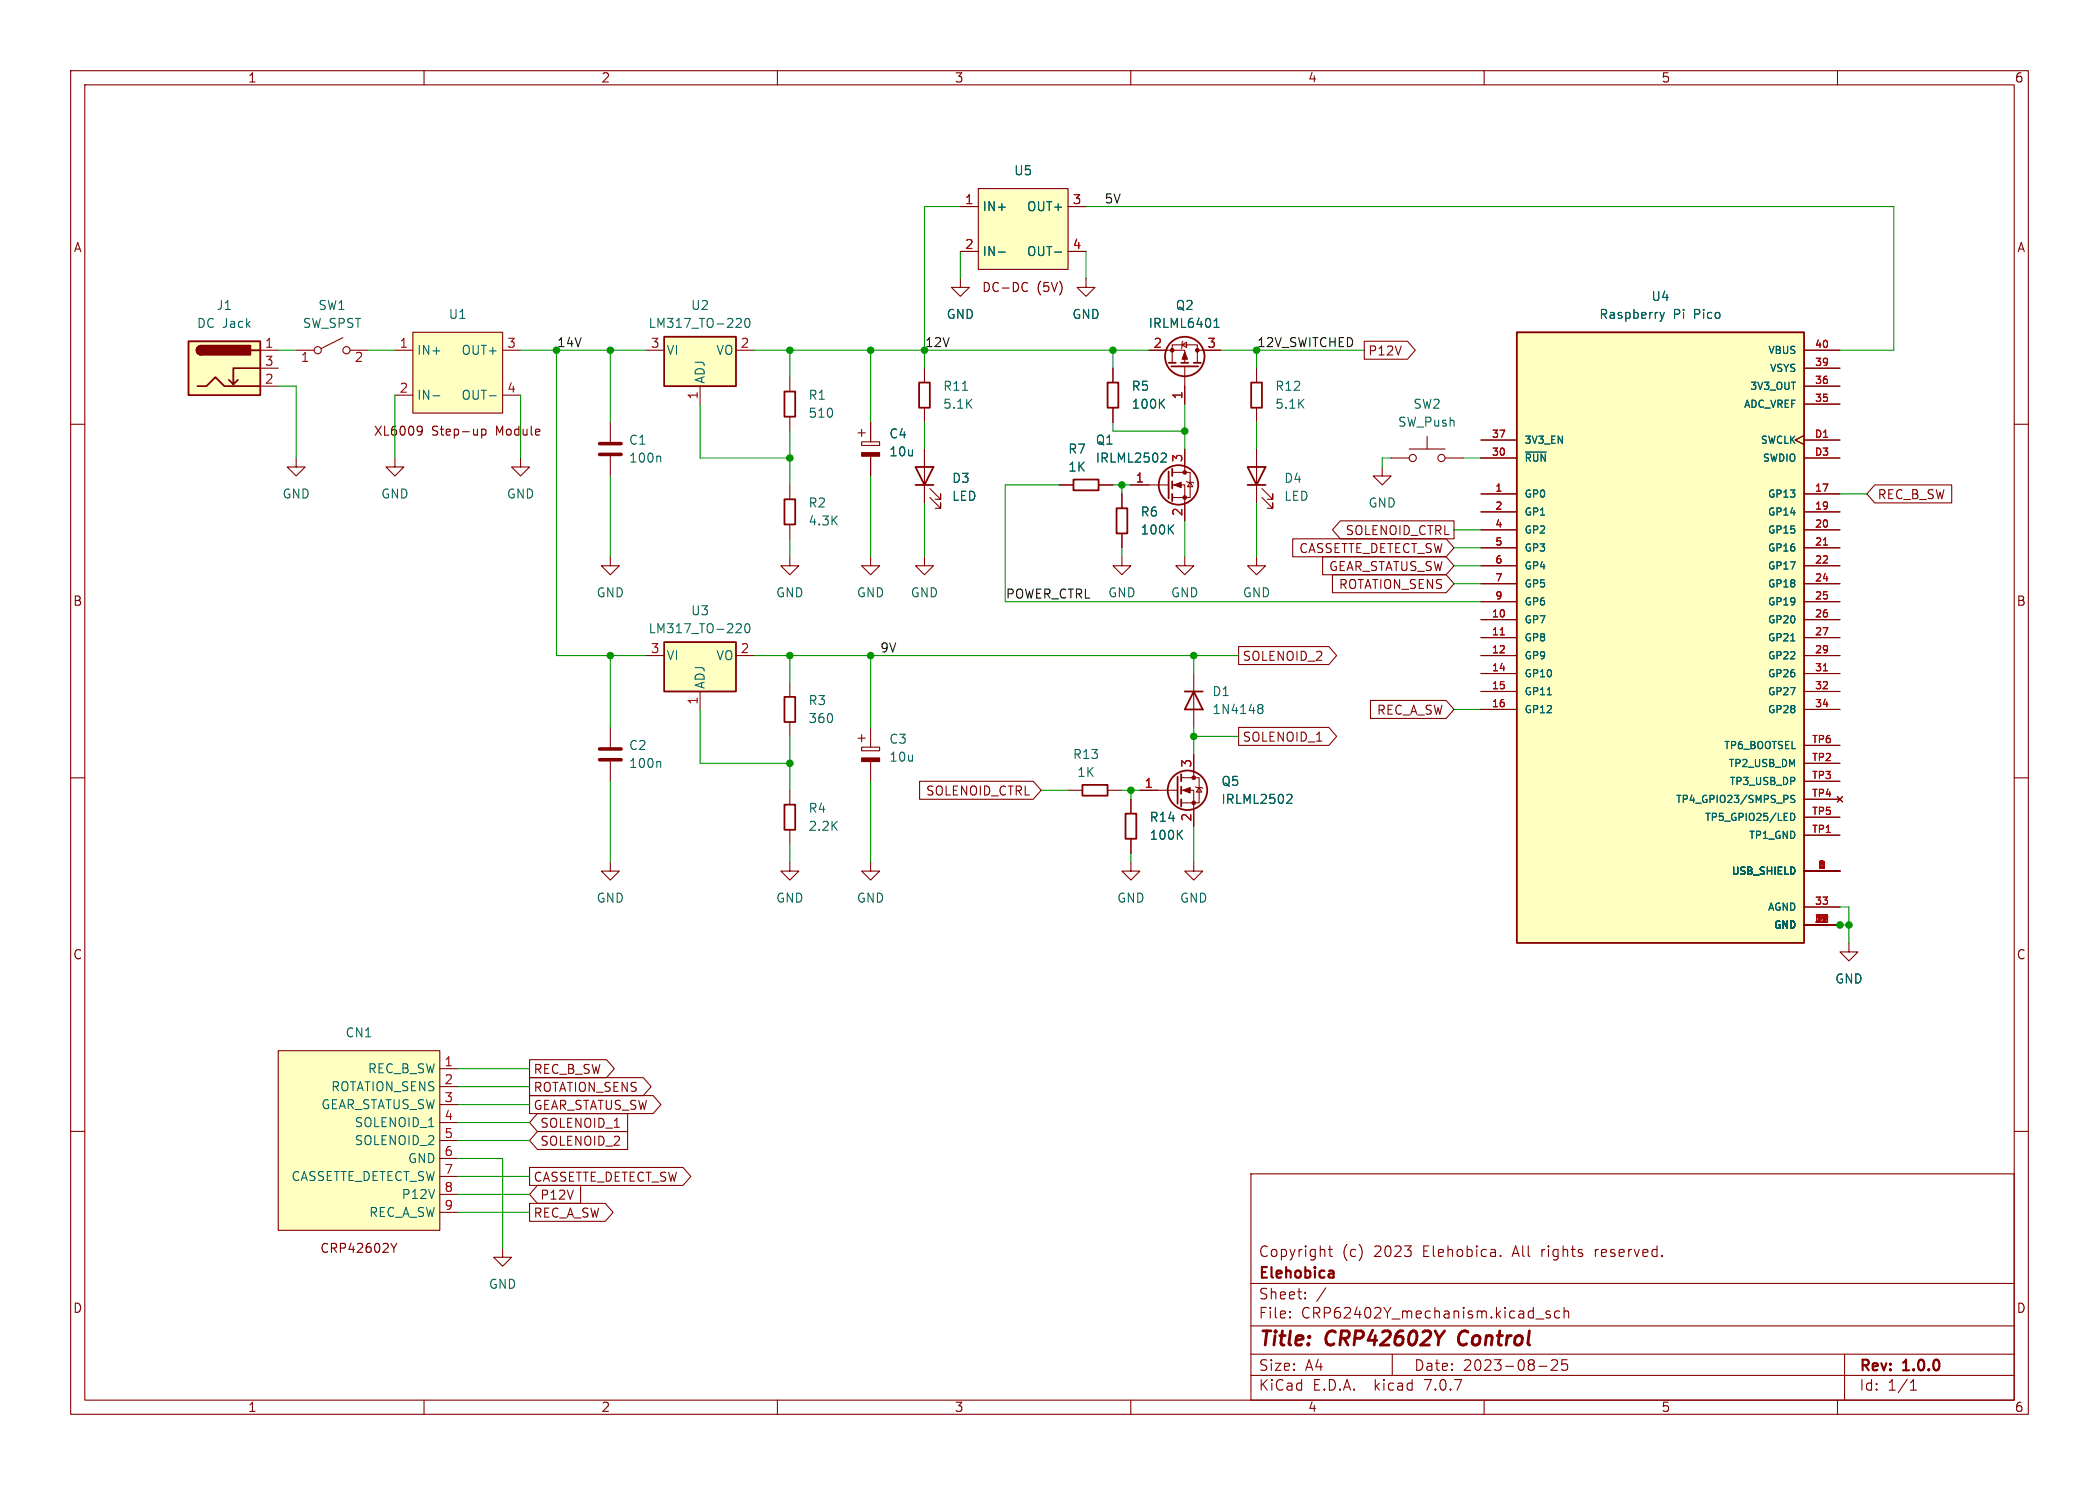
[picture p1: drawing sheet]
<svg xmlns="http://www.w3.org/2000/svg" width="297mm" height="210mm" viewBox="0 0 297 210" stroke-linecap="round" stroke-linejoin="round" font-family="sans-serif">
<g fill="none" stroke="#840000" stroke-width=".15">
<path d="M10 10h277v190h-277zM12 12h273v186h-273zM60 10v2M110 10v2M160 10v2M210 10v2M260 10v2M135.9 39.4v1.2h1.3l-1.3 1.3-1.3-1.3h1.3M135.9 29.2h2.5M135.9 35.6h2.5M138.4 26.7h12.7v11.4h-12.7zM151.1 29.2h2.6"/>
<path d="M151.1 35.6h2.6M153.7 39.4v1.2h1.2l-1.2 1.3-1.3-1.3h1.3M10 60h2M36.8 49.5h2.6M36.8 54.6h2.6M36.8 52.1h2.6M41.9 49.5h2.5M48.5 47.8l-3 1.5M49.5 49.5h2.6M55.9 49.5h2.5M55.9 55.9h2.5M58.4 47h12.7v11.4h-12.7z"/>
<path d="M71.1 49.5h2.6M71.1 55.9h2.6M86.4 59.7v2.8M91.4 49.5h2.6M99.1 54.6v2.6M104.1 49.5h2.6M111.8 53.3v2M111.8 59v2M123.2 59.7v2.8M130.8 52.1v2M130.8 57.7v2M157.5 52.1v2"/>
<path d="M157.5 57.7v2M162.6 49.5h5v1.8M165.9 51.3v-2.5h3.5v2.5M167.3 48.8l.6-.4v.7zM167.4 48.3l-.1 .1v.7l-.2 .2M167.6 51.8v5.4M169.4 49.5h3.3M177.8 52.1v2M177.8 57.7v2M193 48.3h6.2l1.1 1.2-1.1 1.3h-6.2zM255.3 49.5h5M255.3 57.2h5"/>
<path d="M255.3 54.6h5M255.3 52.1h5M285 60h2M41.9 64.8v1.2h1.3l-1.3 1.3-1.3-1.3h1.3M55.9 64.8v1.2h1.2l-1.2 1.3-1.3-1.3h1.3M73.7 64.8v1.2h1.2l-1.2 1.3-1.3-1.3h1.3M86.4 78.7v1.3h1.2l-1.2 1.3-1.3-1.3h1.3M86.4 64.5v2.8M111.8 78.7v1.3h1.2l-1.2 1.3-1.3-1.3h1.3M111.8 68.6v2M111.8 74.2v2M121.4 61.2h1"/>
<path d="M121.9 62.5h2.6v.5h-2.6zM121.9 60.7v1M123.2 78.7v1.3h1.3l-1.3 1.3-1.3-1.3h1.3M123.2 64.5v2.8M130.8 78.7v1.3h1.3l-1.3 1.3-1.3-1.3h1.3M130.8 63.5v7.6M131.6 70.4l1.5 1.5v-.8v.8h-.8M131.6 69.1l1.5 1.5v-.7v.7h-.8M149.9 68.6h2M155.5 68.6h2M158.7 78.7v1.3h1.3l-1.3 1.3-1.2-1.3h1.2M158.7 69.9v2"/>
<path d="M158.7 75.5v2M160 68.6h5.4M165.9 68.6h1.7v5.1M165.9 66.8h2.5v3.6h-2.5M167.6 78.7v1.3h1.3l-1.3 1.3-1.2-1.3h1.2M167.6 63.5v3.3M167.9 68.1l.1 .1h.8l.1 .1M168.4 68.2l.4 .6h-.8zM177.8 78.7v1.3h1.3l-1.3 1.3-1.3-1.3h1.3M177.8 63.5v7.6M178.6 70.4l1.5 1.5v-.8v.8h-.8M178.6 69.1l1.5 1.5v-.7v.7h-.8"/>
<path d="M182.9 76.2h21.7l1.1 1.3-1.1 1.2h-21.7zM187.1 78.7h17.5l1.1 1.3-1.1 1.3h-17.5zM189.6 73.7h16.1v2.5h-16.1l-1.1-1.3zM195.6 66v1.3h1.2l-1.2 1.3-1.3-1.3h1.3M196.8 64.8h2.6M199.4 63.5h5.1M201.9 61.7v1.8M204.5 64.8h2.5M209.5 69.9h5.1M209.5 72.4h5.1M209.5 74.9h5.1M209.5 77.5h5.1"/>
<path d="M209.5 64.8h5.1M209.5 62.2h5.1M255.3 61.6l-1.3 .6 1.3 .7M255.3 69.9h5M255.3 72.4h5M255.3 74.9h5M255.3 77.5h5M255.3 64.8h5M255.3 62.2h5M265.3 68.6h10.9v2.5h-10.9l-1.1-1.2zM91.4 92.7h2.6M99.1 97.8v2.5"/>
<path d="M104.1 92.7h2.6M111.8 96.5v2M168.9 95.3v7.6M175.3 91.4h12.7l1.1 1.3-1.1 1.3h-12.7zM188.5 81.3h16.1l1.1 1.3-1.1 1.2h-16.1zM193.9 99.1h10.7l1.1 1.2-1.1 1.3h-10.7zM209.5 87.6h5.1M209.5 90.2h5.1M209.5 92.7h5.1M209.5 95.3h5.1M209.5 97.8h5.1M209.5 80h5.1"/>
<path d="M209.5 82.6h5.1M209.5 85.1h5.1M255.3 87.6h5M255.3 90.2h5M255.3 92.7h5M255.3 95.3h5M255.3 97.8h5M255.3 80h5M255.3 82.6h5M255.3 85.1h5M10 110h2M86.4 102.9v2.8"/>
<path d="M86.4 107.7v2.8M111.8 102.1v2M111.8 111.8v2M111.8 117.4v2M121.4 104.4h1M121.9 105.7h2.6v.5h-2.6zM121.9 103.9v1M123.2 102.9v2.8M123.2 107.7v2.8M130.1 110.5h16.1l1.1 1.3-1.1 1.2h-16.1zM151.1 111.8h2M156.8 111.8h1.9"/>
<path d="M160 113v2M160 118.7v2M161.3 111.8h5.3M167.1 111.8h1.8v5M167.1 110h2.6v3.5h-2.6M168.9 106.7v3.3M169.2 111.3l.1 .1h.8l.1 .1M169.7 111.4l.4 .6h-.8zM175.3 102.9h12.7l1.1 1.2-1.1 1.3h-12.7zM209.5 100.3h5.1M255.3 100.3h5M255.3 118.1h5"/>
<path d="M255.3 108h5M255.3 110.5h5M255.3 113h5M255.3 115.6h5M255.3 105.4h5M260 112.6l.7 .8M260.7 112.6l-.7 .8M285 110h2M86.4 121.9v1.3h1.2l-1.2 1.3-1.3-1.3h1.3M111.8 121.9v1.3h1.2l-1.2 1.3-1.3-1.3h1.3M123.2 121.9v1.3h1.3l-1.3 1.3-1.3-1.3h1.3M160 121.9v1.3h1.3l-1.3 1.3-1.3-1.3h1.3"/>
<path d="M168.9 121.9v1.3h1.3l-1.3 1.3-1.3-1.3h1.3M255.3 130.8h5M255.3 128.3h5M255.3 123.2h5M261.6 133.4v1.2h1.3l-1.3 1.3-1.3-1.3h1.3M10 160h2M39.4 148.6h22.8v25.4h-22.8zM62.2 151.1h2.6M62.2 153.7h2.6M62.2 156.2h2.6M62.2 158.8h2.6M74.9 149.9h10.9l1.1 1.2-1.1 1.3h-10.9z"/>
<path d="M74.9 152.4h16.1l1.1 1.3-1.1 1.2h-16.1zM74.9 154.9h17.5l1.1 1.3-1.1 1.3h-17.5zM76 157.5h12.8v2.5h-12.8l-1.1-1.2zM285 160h2M62.2 161.3h2.6M62.2 163.8h2.6M62.2 166.4h2.6M62.2 168.9h2.6M62.2 171.5h2.6M71.1 176.5v1.3h1.3l-1.3 1.3-1.3-1.3h1.3M74.9 170.2h10.7l1.1 1.3-1.1 1.2h-10.7zM74.9 165.1h21.7l1.2 1.3-1.2 1.2h-21.7z"/>
<path d="M76 160h12.8v2.6h-12.8l-1.1-1.3zM76 167.6h6.2v2.6h-6.2l-1.1-1.3zM177 166h108v32h-108zM188 176.7h.5M188.2 176.2v1.3v.1l.3 .1M212.3 177.6h.1l-.1 .1M212.3 177.6h-.1l.1 .1M212.3 177.6v.1M60 198v2M110 198v2M160 198v2M177 194.5h108"/>
<path d="M177 191.5h108M177 187.5h108M177 181.5h108M182.5 186.3h.1l-.1 .1M182.5 186.3v.1M182.5 185.5v.1M182.5 185.5h.1l-.1 .1M184.7 183.6v.1M184.7 183.6h-.1l.1 .1M184.7 182.8v.1M184.7 182.8h-.1l.1 .1M187.6 182.1l-1.3 2"/>
<path d="M197 191.5v3M210 198v2M217.3 186.5h1.2M217.7 193.2h1.2M219.3 185.5l-.3-.1-.3 .2 .1 .2 .5 .2 .1 .1-.1 .2-.1 .1-.5-.1M219.5 192.4l.2-.1 .5 .1a.41 .41 0 0 1 .1 .5l-.8 .9h.9M220.7 185.5l-.5-.1-.2 .3v.4l.1 .2 .1 .1 .5-.1M221.3 185.5a.37 .37 0 0 1 .7 .1v.8M221.3 184.9v1.5M221.7 192.3h-.7v.7l.2-.1h.5l.1 .3-.1 .5-.2 .1h-.3l-.2-.1M260 198v2M261 191.5v6.5"/>
<path d="M270.3 196.6h.9M270.3 195.5l.4-.4v1.5"/>
<circle cx="45" cy="49.5" r=".51"/>
<circle cx="49" cy="49.5" r=".51"/>
<circle cx="199.9" cy="64.8" r=".51"/>
<circle cx="204" cy="64.8" r=".51"/>
</g>
<path d="M206.7 188.5a1.27 1.27 0 0 0-.1 1.6" fill="none" stroke="#840000" stroke-width=".4"/>
<path d="M188.5 179.7l.2 .2v.8M188.7 180.6l-.5 .1M188.7 180l-.5 .1" fill="none" stroke="#840000" stroke-width=".3"/>
<path d="M84.8 64.3h3.1M84.8 62.7h3.1M84.8 107.4h3.1M84.8 105.9h3.1" fill="none" stroke="#840000" stroke-width=".51"/>
<g fill="none" stroke="#006464" stroke-width=".15">
<path d="M141.3 35.7h.9M149.3 35.7h.9M61.3 56h.9M69.2 56h1M104.4 45l.4 .1 .1 .3-.1 .2-.7 .7h.8M105.5 45.2l.2-.2a.69 .69 0 0 1 .3 1.2l-.2 .1a.69 .69 0 0 1-.3-1.1zM136.2 55.2h.7M164.2 57l.6 .7M164.8 56.5l-.7 .7M171.8 46.3h.7M171.8 45.4l.3-.4v1.3M234.9 44.2l.3 .8"/>
<path d="M235.2 45l-.1 .3-.2 .2M235.5 44.2l-.3 .8M93.3 64.5l.2 .2v.6M164.5 64.1h.4l.1 .3v.2l-.8 .7h.8M165.5 74.8l.6 .7M166.1 74.2l-.8 .8M215.8 63.9h3M104.4 88.2l.4 .1 .1 .3-.1 .2-.7 .7h.8M105.5 88.3l.2-.1a.69 .69 0 0 1 .3 1.2l-.2 .1a.69 .69 0 0 1-.3-1.2zM178.1 99.7l.4-.1 .1 .2 .1 .1-.2 .3M218.9 98.3h.6M253.4 90.6h.6"/>
<path d="M93.3 107.7l.2 .2v.6M166.8 118l.5 .7M167.3 117.4l-.7 .7M178.1 100.1l.1 .1M178.2 100.2h.3M178.2 100.2h-.1M178.5 100.2l.2 .2-.1 .4-.1 .1-.4-.1M182.3 112.3l.4 .1 .1 .3-.1 .2-.7 .7h.8M253.4 115a.51 .51 0 0 1 .6 .5 .51 .51 0 0 1-.6 .5zM254 112.5h-.4l-.2 .2 .1 .2 .4 .2v.3l-.1 .1-.4-.1"/>
</g>
<g fill="#ffffc2" stroke="#ffffc2" stroke-width=".14">
<path d="M58.4 47h12.7v11.4h-12.7z"/>
<path d="M214.6 47h40.7v86.4h-40.7z"/>
<path d="M39.4 148.6h22.8v25.4h-22.8z"/>
<path d="M26.7 48.3h10.1v7.6h-10.1z"/>
<path d="M94 47.6h10.1v7h-10.1z"/>
<path d="M138.4 26.7h12.7v11.4h-12.7z"/>
<path d="M94 90.8h10.1v7h-10.1z"/>
</g>
<path d="M145 39.9l.4 .2M145.4 41.1l-.4 .1M59.3 60.3l.4 .1a.84 .84 0 0 1-.3 1.1M59.8 60.8l-.3 .3h-.2M68.2 60.7v1.3M68.2 60.8l.3-.1 .3 .2v.4l-.2 .2h-.4M55.3 175.8l.4 .7M55.7 176.5v.6M56.2 175.8l-.5 .7" fill="none" stroke="#840000" stroke-width=".16"/>
<g fill="none" stroke="#840000" stroke-width=".25">
<path d="M26.7 48.3h10.1v7.6h-10.1zM27.9 54.6h1.3l1.3-1.3 1.2 1.3h5.1M28.4 48.9a.64 .64 0 0 0-.6 .6 .64 .64 0 0 0 .6 .7M33.7 53.7l-.7 .7M35.6 49.5h1.2M36.8 52.1h-3.8v2.3l-.6-.7M94 47.6h10.1v7h-10.1zM111 55.4h1.5v3.5h-1.5zM130 54.1h1.6v3.6h-1.6zM156.7 54.1h1.5v3.6h-1.5zM165.4 51.3h1M165.7 51.8h3.8"/>
<path d="M167.1 51.3h1M168.9 51.3h1M177 54.1h1.6v3.6h-1.6zM214.6 47h40.7v86.4h-40.7zM111 70.6h1.5v3.6h-1.5zM129.5 66h2.6l-1.3 2.6zM129.5 68.6h2.6M151.9 67.8h3.5v1.5h-3.5zM158 71.9h1.5v3.5h-1.5zM165.4 66.7v3.8M165.9 66.3v1M165.9 68.1v1"/>
<path d="M165.9 69.9v1M176.5 66h2.6l-1.3 2.6zM176.5 68.6h2.6M94 90.8h10.1v7h-10.1zM111 98.6h1.5v3.5h-1.5zM167.6 97.8h2.6M168.9 97.8l1.3 2.5h-2.6zM111 113.8h1.5v3.5h-1.5zM153.2 111h3.5v1.5h-3.5zM159.3 115.1h1.5v3.5h-1.5zM166.6 109.9v3.8M167.1 109.5v1"/>
<path d="M167.1 111.3v1M167.1 113v1"/>
<circle cx="167.6" cy="50.4" r="2.79"/>
<circle cx="166.8" cy="68.6" r="2.79"/>
<circle cx="168" cy="111.8" r="2.79"/>
</g>
<path d="M258 77.1h.6M212.3 89.8h.6M258 94.9h.6" fill="none" stroke="#a90000" stroke-width=".15"/>
<g fill="#840000" stroke="#840000" stroke-width=".15">
<path d="M167.6 49.8l.4 1h-.7z"/>
<path d="M167.4 111.8l1-.4v.7z"/>
<path d="M121.9 107.2h2.6v.5h-2.6z"/>
<path d="M121.9 64h2.6v.5h-2.6z"/>
<path d="M166.1 68.6l1-.4v.8z"/>
<circle cx="165.9" cy="49.5" r=".25"/>
<circle cx="169.4" cy="49.5" r=".25"/>
<circle cx="168.9" cy="113.5" r=".25"/>
<circle cx="168.9" cy="110" r=".25"/>
<circle cx="167.6" cy="70.4" r=".25"/>
<circle cx="167.6" cy="66.8" r=".25"/>
</g>
<g fill="#840000" stroke="#840000" stroke-width=".25">
<path d="M28 49.1l.4-.2v1.3a.64 .64 0 0 1-.5-.4 .64 .64 0 0 1 .1-.7z"/>
<path d="M28.4 48.9h7v1.3h-7z"/>
</g>
<g fill="none" stroke="#009600" stroke-width=".15">
<path d="M135.9 29.2h-5.1v22.9M135.9 35.6v3.8M153.7 29.2h114.3v20.3h-7.7M153.7 35.6v3.8M39.4 49.5h2.5M39.4 54.6h2.5v10.2M52.1 49.5h3.8M55.9 55.9v8.9M73.7 49.5h17.7M73.7 55.9v8.9M78.7 49.5v43.2h12.7M86.4 49.5v10.2"/>
<path d="M99.1 57.2v7.6h12.7M106.7 49.5h55.9M111.8 49.5v3.8M123.2 49.5v10.2M130.8 59.7v3.8M157.5 59.7v1.3h10.1M157.5 49.5v2.6M167.6 57.2v6.3M172.7 49.5h20.3M177.8 49.5v2.6M177.8 59.7v3.8M86.4 67.3v11.4"/>
<path d="M111.8 61v7.6M111.8 76.2v2.5M123.2 67.3v11.4M130.8 71.1v7.6M149.9 68.6h-7.7v16.5h67.3M157.5 68.6h2.5M158.7 68.6v1.3M158.7 77.5v1.2M167.6 73.7v5M177.8 71.1v7.6M196.8 64.8h-1.2v1.2M205.7 74.9h3.8"/>
<path d="M205.7 77.5h3.8M207 64.8h2.5M260.3 69.9h3.9M86.4 92.7v10.2M106.7 92.7h68.6M111.8 92.7v3.8M123.2 92.7v10.2M168.9 92.7v2.6M205.7 80h3.8M205.7 82.6h3.8M86.4 110.5v11.4M99.1 100.3v7.7h12.7"/>
<path d="M111.8 104.1v7.7M111.8 119.4v2.5M123.2 110.5v11.4M147.3 111.8h3.8M158.7 111.8h2.6M160 111.8v1.2M168.9 102.9v3.8M168.9 116.8v5.1M168.9 104.1h6.4M205.7 100.3h3.8M160 120.7v1.2M259.1 130.8h2.5"/>
<path d="M260.3 128.3h1.3v5.1M64.8 153.7h10.1M64.8 151.1h10.1M64.8 158.8h10.1M64.8 156.2h10.1M64.8 168.9h10.1M64.8 161.3h10.1M64.8 166.4h10.1M64.8 171.5h10.1M64.8 163.8h6.3v12.7"/>
</g>
<g fill="#009600" stroke="#009600" stroke-width=".15">
<circle cx="111.8" cy="92.7" r=".46"/>
<circle cx="111.8" cy="108" r=".46"/>
<circle cx="168.9" cy="104.1" r=".46"/>
<circle cx="260.3" cy="130.8" r=".46"/>
<circle cx="261.6" cy="130.8" r=".46"/>
<circle cx="177.8" cy="49.5" r=".46"/>
<circle cx="160" cy="111.8" r=".46"/>
<circle cx="168.9" cy="92.7" r=".46"/>
<circle cx="123.2" cy="92.7" r=".46"/>
<circle cx="167.6" cy="61" r=".46"/>
<circle cx="86.4" cy="92.7" r=".46"/>
<circle cx="78.7" cy="49.5" r=".46"/>
<circle cx="86.4" cy="49.5" r=".46"/>
<circle cx="158.7" cy="68.6" r=".46"/>
<circle cx="130.8" cy="49.5" r=".46"/>
<circle cx="157.5" cy="49.5" r=".46"/>
<circle cx="111.8" cy="64.8" r=".46"/>
<circle cx="123.2" cy="49.5" r=".46"/>
<circle cx="111.8" cy="49.5" r=".46"/>
</g>
<g font-size="2.8" fill="#840000">
<text x="178" y="190.9">Title:</text>
<text x="187.7" y="190.9">CRP42602Y</text>
<text x="207.2" y="190.9">Control</text>
</g>
<g font-size="2.1" fill="#840000">
<text x="178" y="178">Copyright</text>
<text x="189.9" y="178">(c)</text>
<text x="194.5" y="178">2023</text>
<text x="201.5" y="178">Elehobica.</text>
<text x="214.3" y="178">All</text>
<text x="218.5" y="178">rights</text>
<text x="226.2" y="178">reserved.</text>
<text x="178" y="184">Sheet:</text>
<text x="178" y="181.2">Elehobica</text>
<text x="178" y="186.7">File:</text>
<text x="184.1" y="186.7">CRP62402Y_mechanism.kicad_sch</text>
<text x="178" y="196.9">KiCad</text>
<text x="178" y="194.1">Size:</text>
<text x="184.7" y="194.1">A4</text>
<text x="185.7" y="196.9">E.D.A.</text>
<text x="194.6" y="196.9">kicad</text>
<text x="200" y="194.1">Date:</text>
<text x="201.8" y="196.9">7.0.7</text>
<text x="207" y="194.1">2023-08-25</text>
<text x="263" y="194.3">Rev:</text>
<text x="263" y="196.9">Id:</text>
<text x="267.1" y="196.9">1/1</text>
<text x="269.4" y="194.3">1.0.0</text>
</g>
<g font-size="1.8" fill="#840000">
<text x="35" y="11.9">1</text>
<text x="85" y="11.9">2</text>
<text x="135" y="11.9">3</text>
<text x="185" y="11.9">4</text>
<text x="235" y="11.9">5</text>
<text x="285" y="11.9">6</text>
<text x="10.3" y="35.9">A</text>
<text x="285.3" y="35.9">A</text>
<text x="138.9" y="41.5">DC-DC</text>
<text x="146.7" y="41.5">(5V)</text>
<text x="193.5" y="50.5">P12V</text>
<text x="52.8" y="61.8">XL6009</text>
<text x="61.1" y="61.8">Step-up</text>
<text x="70.3" y="61.8">Module</text>
<text x="265.6" y="70.8">REC_B_SW</text>
<text x="190.3" y="75.9">SOLENOID_CTRL</text>
<text x="183.7" y="78.4">CASSETTE_DETECT_SW</text>
<text x="188" y="81">GEAR_STATUS_SW</text>
<text x="189.4" y="83.5">ROTATION_SENS</text>
<text x="10.3" y="85.9">B</text>
<text x="285.3" y="85.9">B</text>
<text x="175.7" y="93.7">SOLENOID_2</text>
<text x="194.7" y="101.3">REC_A_SW</text>
<text x="175.7" y="105.1">SOLENOID_1</text>
<text x="130.9" y="112.7">SOLENOID_CTRL</text>
<text x="10.3" y="135.9">C</text>
<text x="285.3" y="135.9">C</text>
<text x="75.4" y="152.1">REC_B_SW</text>
<text x="75.4" y="154.6">ROTATION_SENS</text>
<text x="75.4" y="157.2">GEAR_STATUS_SW</text>
<text x="76.4" y="159.7">SOLENOID_1</text>
<text x="75.4" y="167.3">CASSETTE_DETECT_SW</text>
<text x="76.4" y="162.2">SOLENOID_2</text>
<text x="75.4" y="172.4">REC_A_SW</text>
<text x="76.4" y="169.9">P12V</text>
<text x="45.2" y="177.4">CRP42602Y</text>
<text x="10.3" y="185.9">D</text>
<text x="285.3" y="185.9">D</text>
<text x="35" y="199.9">1</text>
<text x="85" y="199.9">2</text>
<text x="135" y="199.9">3</text>
<text x="185" y="199.9">4</text>
<text x="235" y="199.9">5</text>
<text x="285" y="199.9">6</text>
</g>
<g font-size="1.8" fill="#a90000">
<text x="136.5" y="29">1</text>
<text x="151.7" y="29">3</text>
<text x="136.5" y="35.3">2</text>
<text x="151.7" y="35.3">4</text>
<text x="37.4" y="49.3">1</text>
<text x="37.4" y="51.8">3</text>
<text x="42.5" y="51.5">1</text>
<text x="50.1" y="51.5">2</text>
<text x="56.4" y="49.3">1</text>
<text x="71.7" y="49.3">3</text>
<text x="92" y="49.3">3</text>
<text x="104.7" y="49.3">2</text>
<text x="163.1" y="49.3">2</text>
<text x="170.7" y="49.3">3</text>
<text x="37.4" y="54.4">2</text>
<text x="56.4" y="55.6">2</text>
<text x="71.7" y="55.6">4</text>
<text x="98.8" y="56.6" transform="rotate(-90 98.8 56.6)">1</text>
<text x="167.4" y="56.6" transform="rotate(-90 167.4 56.6)">1</text>
<text x="167.4" y="65.5" transform="rotate(-90 167.4 65.5)">3</text>
<text x="160.6" y="68.3">1</text>
<text x="167.4" y="73.1" transform="rotate(-90 167.4 73.1)">2</text>
<text x="92" y="92.5">3</text>
<text x="104.7" y="92.5">2</text>
<text x="98.8" y="99.8" transform="rotate(-90 98.8 99.8)">1</text>
<text x="161.9" y="111.5">1</text>
<text x="168.7" y="108.7" transform="rotate(-90 168.7 108.7)">3</text>
<text x="168.7" y="116.3" transform="rotate(-90 168.7 116.3)">2</text>
<text x="62.8" y="150.9">1</text>
<text x="62.8" y="153.4">2</text>
<text x="62.8" y="156">3</text>
<text x="62.8" y="158.5">4</text>
<text x="62.8" y="161">5</text>
<text x="62.8" y="163.6">6</text>
<text x="62.8" y="166.1">7</text>
<text x="62.8" y="168.7">8</text>
<text x="62.8" y="171.2">9</text>
</g>
<g font-size="1.8" fill="#006464">
<text x="143.4" y="25">U5</text>
<text x="138.9" y="30.1">IN+</text>
<text x="145.2" y="30.1">OUT+</text>
<text x="138.9" y="36.4">IN-</text>
<text x="145.2" y="36.4">OUT-</text>
<text x="27.8" y="46.6">DC Jack</text>
<text x="30.6" y="44">J1</text>
<text x="42.7" y="46.6">SW_SPST</text>
<text x="45" y="44">SW1</text>
<text x="63.4" y="45.3">U1</text>
<text x="91.7" y="46.6">LM317_TO-220</text>
<text x="97.7" y="44">U2</text>
<text x="133.9" y="45.3">GND</text>
<text x="151.6" y="45.3">GND</text>
<text x="162.4" y="46.6">IRLML6401</text>
<text x="166.3" y="44">Q2</text>
<text x="226.2" y="45.3">Raspberry</text>
<text x="233.6" y="42.8">U4</text>
<text x="236.7" y="45.3">Pi</text>
<text x="239.8" y="45.3">Pico</text>
<text x="58.9" y="50.4">IN+</text>
<text x="65.2" y="50.4">OUT+</text>
<text x="94.2" y="50.4">VI</text>
<text x="101.3" y="50.4">VO</text>
<text x="58.9" y="56.7">IN-</text>
<text x="65.2" y="56.7">OUT-</text>
<text x="99.9" y="54.4" transform="rotate(-90 99.9 54.4)">ADJ</text>
<text x="114.3" y="56.7">R1</text>
<text x="114.3" y="59.3">510</text>
<text x="133.4" y="55.5">R11</text>
<text x="133.4" y="58">5.1K</text>
<text x="160" y="55.5">R5</text>
<text x="160" y="58">100K</text>
<text x="180.3" y="55.5">R12</text>
<text x="180.3" y="58">5.1K</text>
<text x="199.9" y="58">SW2</text>
<text x="88.9" y="63.1">C1</text>
<text x="88.9" y="65.6">100n</text>
<text x="125.7" y="62.2">C4</text>
<text x="125.7" y="64.7">10u</text>
<text x="151.1" y="64.4">R7</text>
<text x="154.9" y="63.1">Q1</text>
<text x="154.9" y="65.6">IRLML2502</text>
<text x="197.7" y="60.6">SW_Push</text>
<text x="39.9" y="70.7">GND</text>
<text x="53.8" y="70.7">GND</text>
<text x="71.6" y="70.7">GND</text>
<text x="114.3" y="72">R2</text>
<text x="134.6" y="68.5">D3</text>
<text x="134.6" y="71">LED</text>
<text x="151.1" y="66.9">1K</text>
<text x="181.6" y="68.5">D4</text>
<text x="181.6" y="71">LED</text>
<text x="193.5" y="72">GND</text>
<text x="114.3" y="74.5">4.3K</text>
<text x="161.3" y="73.3">R6</text>
<text x="161.3" y="75.8">100K</text>
<text x="84.3" y="84.7">GND</text>
<text x="91.7" y="89.8">LM317_TO-220</text>
<text x="97.7" y="87.2">U3</text>
<text x="109.7" y="84.7">GND</text>
<text x="121.2" y="84.7">GND</text>
<text x="128.8" y="84.7">GND</text>
<text x="156.7" y="84.7">GND</text>
<text x="165.6" y="84.7">GND</text>
<text x="175.8" y="84.7">GND</text>
<text x="94.2" y="93.6">VI</text>
<text x="101.3" y="93.6">VO</text>
<text x="99.9" y="97.5" transform="rotate(-90 99.9 97.5)">ADJ</text>
<text x="114.3" y="99.9">R3</text>
<text x="171.5" y="98.7">D1</text>
<text x="171.5" y="101.2">1N4148</text>
<text x="88.9" y="106.3">C2</text>
<text x="114.3" y="102.5">360</text>
<text x="125.7" y="105.4">C3</text>
<text x="125.7" y="107.9">10u</text>
<text x="151.7" y="107.5">R13</text>
<text x="88.9" y="108.8">100n</text>
<text x="152.3" y="110.1">1K</text>
<text x="172.7" y="111.4">Q5</text>
<text x="172.7" y="113.9">IRLML2502</text>
<text x="114.3" y="115.2">R4</text>
<text x="114.3" y="117.7">2.2K</text>
<text x="162.6" y="119">100K</text>
<text x="162.6" y="116.4">R14</text>
<text x="84.3" y="127.9">GND</text>
<text x="109.7" y="127.9">GND</text>
<text x="121.2" y="127.9">GND</text>
<text x="158" y="127.9">GND</text>
<text x="166.9" y="127.9">GND</text>
<text x="259.6" y="139.3">GND</text>
<text x="48.8" y="146.9">CN1</text>
<text x="46.8" y="154.5">ROTATION_SENS</text>
<text x="52" y="152">REC_B_SW</text>
<text x="45.4" y="157.1">GEAR_STATUS_SW</text>
<text x="50.1" y="159.6">SOLENOID_1</text>
<text x="41.1" y="167.2">CASSETTE_DETECT_SW</text>
<text x="50.1" y="162.2">SOLENOID_2</text>
<text x="57.6" y="164.7">GND</text>
<text x="52.1" y="172.3">REC_A_SW</text>
<text x="56.7" y="169.8">P12V</text>
<text x="69.1" y="182.5">GND</text>
</g>
<g font-size="1.8" fill="#0f0f0f">
<text x="156.2" y="28.9">5V</text>
<text x="78.7" y="49.2">14V</text>
<text x="130.8" y="49.2">12V</text>
<text x="177.8" y="49.2">12V_SWITCHED</text>
<text x="142.2" y="84.7">POWER_CTRL</text>
<text x="124.5" y="92.4">9V</text>
</g>
<g font-size="1.4" fill="#006464">
<text x="250.1" y="50.3">VBUS</text>
<text x="250.3" y="52.8">VSYS</text>
<text x="246.6" y="57.9">ADC_VREF</text>
<text x="247.5" y="55.3">3V3_OUT</text>
<text x="215.6" y="65.5">~{RUN}</text>
<text x="215.6" y="63">3V3_EN</text>
<text x="249" y="63">SWCLK</text>
<text x="249.3" y="65.5">SWDIO</text>
<text x="215.6" y="70.6">GP0</text>
<text x="250" y="70.6">GP13</text>
<text x="215.6" y="73.1">GP1</text>
<text x="215.6" y="75.7">GP2</text>
<text x="250" y="73.1">GP14</text>
<text x="250" y="75.7">GP15</text>
<text x="215.6" y="78.2">GP3</text>
<text x="215.6" y="80.7">GP4</text>
<text x="215.6" y="83.3">GP5</text>
<text x="250" y="78.2">GP16</text>
<text x="250" y="80.7">GP17</text>
<text x="250" y="83.3">GP18</text>
<text x="215.6" y="88.4">GP7</text>
<text x="215.6" y="85.8">GP6</text>
<text x="250" y="85.8">GP19</text>
<text x="250" y="88.4">GP20</text>
<text x="215.6" y="90.9">GP8</text>
<text x="215.6" y="93.4">GP9</text>
<text x="215.6" y="96">GP10</text>
<text x="250" y="90.9">GP21</text>
<text x="250" y="93.4">GP22</text>
<text x="250" y="96">GP26</text>
<text x="215.6" y="98.5">GP11</text>
<text x="215.6" y="101.1">GP12</text>
<text x="250" y="98.5">GP27</text>
<text x="250" y="101.1">GP28</text>
<text x="243.8" y="106.1">TP6_BOOTSEL</text>
<text x="237" y="113.8">TP4_GPIO23/SMPS_PS</text>
<text x="244.5" y="108.7">TP2_USB_DM</text>
<text x="244.6" y="111.2">TP3_USB_DP</text>
<text x="241.1" y="116.3">TP5_GPIO25/LED</text>
<text x="247.4" y="118.8">TP1_GND</text>
<text x="244.9" y="123.9">USB_SHIELD</text>
<text x="250" y="129">AGND</text>
<text x="250.9" y="131.5">GND</text>
</g>
<g font-size="1.4" fill="#a90000">
<text x="256.7" y="51.8">39</text>
<text x="256.7" y="49.3">40</text>
<text x="256.7" y="56.9">35</text>
<text x="256.7" y="54.4">36</text>
<text x="211" y="64.5">30</text>
<text x="211" y="62">37</text>
<text x="256.7" y="62">D1</text>
<text x="256.7" y="64.5">D3</text>
<text x="211.5" y="69.6">1</text>
<text x="256.7" y="69.6">17</text>
<text x="211.5" y="72.1">2</text>
<text x="211.5" y="74.7">4</text>
<text x="211.5" y="77.2">5</text>
<text x="256.7" y="72.1">19</text>
<text x="256.7" y="74.7">20</text>
<text x="256.7" y="77.2">21</text>
<text x="211.5" y="79.8">6</text>
<text x="211.5" y="82.3">7</text>
<text x="256.7" y="79.8">22</text>
<text x="256.7" y="82.3">24</text>
<text x="211" y="87.4">10</text>
<text x="211" y="89.9">11</text>
<text x="211.5" y="84.8">9</text>
<text x="256.7" y="84.8">25</text>
<text x="256.7" y="87.4">26</text>
<text x="256.7" y="89.9">27</text>
<text x="211" y="92.5">12</text>
<text x="211" y="95">14</text>
<text x="256.7" y="92.5">29</text>
<text x="256.7" y="95">31</text>
<text x="211" y="97.5">15</text>
<text x="211" y="100.1">16</text>
<text x="256.7" y="97.5">32</text>
<text x="256.7" y="100.1">34</text>
<text x="256.3" y="107.7">TP2</text>
<text x="256.3" y="105.2">TP6</text>
<text x="256.3" y="110.2">TP3</text>
<text x="256.3" y="112.8">TP4</text>
<text x="256.3" y="117.9">TP1</text>
<text x="256.3" y="115.3">TP5</text>
<text x="257.2" y="122.9">B</text>
<text x="256.7" y="130.6">18</text>
<text x="256.7" y="128">33</text>
<text x="257.2" y="130.6">8</text>
</g>
</svg>
